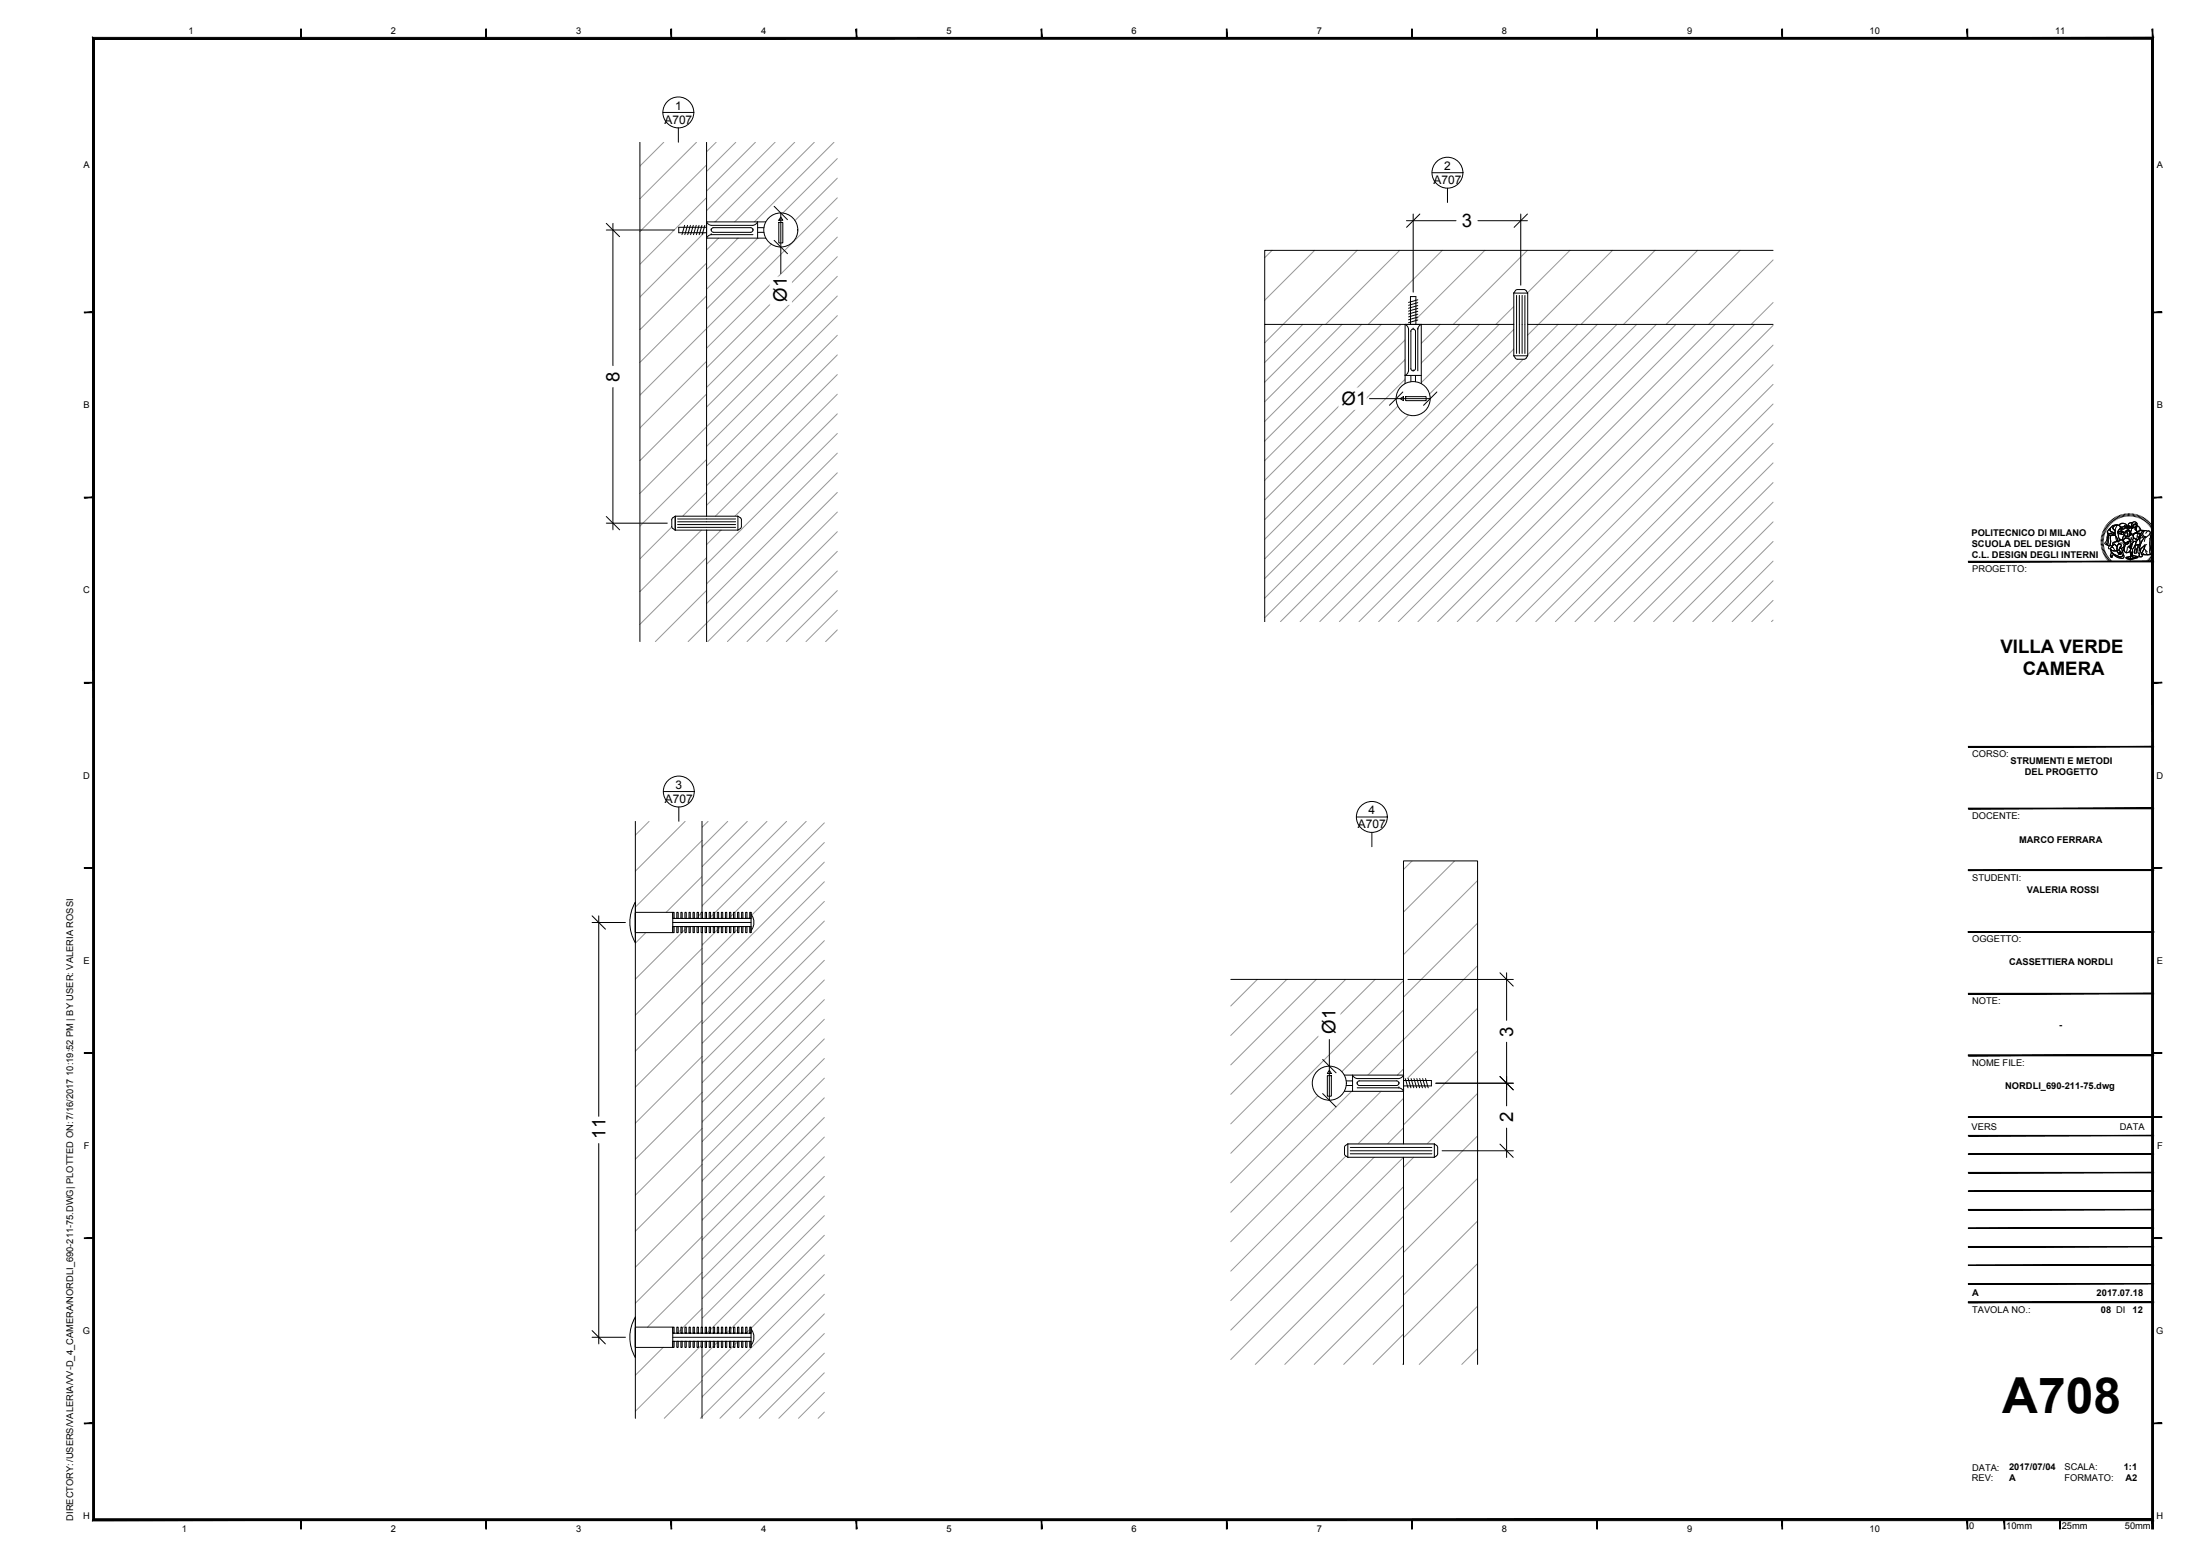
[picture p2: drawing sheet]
<svg xmlns="http://www.w3.org/2000/svg" width="594mm" height="420mm" viewBox="0 0 594 420" stroke-linecap="round" stroke-linejoin="round" font-family="sans-serif">
<!-- layer: 0 -->
<g fill="none" stroke="#969696" stroke-width=".27">
<path d="M179.2 38.4l-6.4 6.4M188.1 38.4l-15.3 15.3M193.4 38.4l-2.6 2.6M198.7 38.4l-7.9 7.9M204 38.4l-13.2 13.2M209.3 38.4l-18.5 18.5M214.6 38.4l-21.5 21.5M219.9 38.4l-21.5 21.5M225.2 38.4l-21.5 21.5M190.8 44.5l-18 18M190.8 53.4l-18 18M226.1 53.4l-53.3 53.3"/>
<path d="M226.1 42.8l-14.7 14.7M226.1 48.1l-11.4 11.5M226.1 58.7l-35.3 35.3M190.2 62.8l-17.4 17.4M190.8 71l-18 18M190.8 79.9l-18 18M194 64.3l-3.2 3.2M199.3 64.3l-8.5 8.5M204.6 64.3l-13.8 13.8M208.3 65.9l-17.5 17.5M226.1 79.9l-53.3 53.3M226.1 64l-35.3 35.3"/>
<path d="M226.1 69.3l-35.3 35.3M226.1 74.6l-35.3 35.3M343.5 67.6l-2 2M355 67.6l-13.5 13.5M366.5 67.6l-25 25M378 67.6l-20 20M389.5 67.6l-20 20M401 67.6l-18.7 18.6M412.4 67.6l-20 20M423.9 67.6l-11.4 11.5M435.4 67.6l-22.9 22.9M446.9 67.6l-20 20"/>
<path d="M458.4 67.6l-20 20M469.9 67.6l-20 20M478.8 70.2l-17.4 17.4M190.8 97.6l-18 18M226.1 85.2l-35.3 35.3M226.1 90.5l-35.3 35.3M226.1 95.8l-35.3 35.3M351.8 87.6l-10.3 10.3M357.1 87.6l-15.6 15.6M362.4 87.6l-20.9 20.9M367.7 87.6l-26.2 26.2M373 87.6l-31.5 31.5"/>
<path d="M378.3 87.6l-36.8 36.8M379.4 91.8l-37.9 37.9M379.4 97.1l-37.9 37.9M388.9 87.6l-5.1 5.1M394.2 87.6l-10.4 10.4M399.5 87.6l-15.7 15.7M404.8 87.6l-18.8 18.8M408.8 89l-67.3 67.2M408.8 94.3l-67.3 67.2M408.8 82.8l-4.9 4.8M411.3 97l-69.8 69.8M420.7 87.6l-8.2 8.2"/>
<path d="M426 87.6l-80.2 80.3M431.3 87.6l-80.2 80.3M436.6 87.6l-80.2 80.3M442 87.6l-80.3 80.3M447.3 87.6l-80.3 80.3M452.6 87.6l-80.3 80.3M457.9 87.6l-80.3 80.3M463.2 87.6l-80.3 80.3M468.5 87.6l-80.3 80.3M473.8 87.6l-80.3 80.3M478.8 87.9l-80 80M478.8 93.2l-74.7 74.7"/>
<path d="M478.8 98.5l-69.4 69.4M478.8 81.7l-5.9 5.9M190.8 106.4l-18 18M226.1 106.4l-32.9 33M226.1 101.1l-35.3 35.4M226.1 111.7l-27.6 27.7M226.1 117.1l-35.3 35.3M377.5 109.7l-36 35.9M379.4 102.4l-37.9 37.9M380.4 112.1l-38.9 38.8M478.8 103.8l-64.1 64.1M478.8 109.1l-58.8 58.8"/>
<path d="M478.8 114.4l-53.5 53.5M478.8 119.7l-48.2 48.2M190.8 124.1l-18 18M190.8 132.9l-6.5 6.5M226.1 133l-40.3 40.3M226.1 122.4l-35.3 35.3M226.1 127.7l-35.3 35.3M226.1 138.3l-35 35M478.8 125l-42.9 42.9M478.8 130.3l-37.6 37.6M478.8 135.6l-32.3 32.3M181.4 142.3l-8.6 8.6"/>
<path d="M189.4 143.2l-16.6 16.6M190.8 150.6l-18 18M190.8 159.4l-13.8 13.9M194.7 143.2l-3.9 3.9M226.1 143.6l-29.7 29.7M226.1 148.9l-24.4 24.4M226.1 154.2l-19.1 19.1M226.1 159.5l-13.8 13.8M478.8 140.9l-27 27M478.8 146.2l-21.7 21.7M478.8 151.5l-16.4 16.4M478.8 156.8l-11.1 11.1"/>
<path d="M226.1 164.8l-8.5 8.5M226.1 170.1l-3.2 3.2M478.8 162.1l-5.8 5.8M478.8 167.4l-.4 .5M175.3 221.8l-3.7 3.7M185 221.8l-13.4 13.4M189.4 236.8l-9.5 9.6M189.5 227l-17.9 17.9M191.2 221.8l-1.6 1.6M196.5 221.8l-6.9 6.9M201.8 221.8l-12.2 12.2M207.1 221.8l-17.5 17.5"/>
<path d="M212.4 221.8l-22.8 22.8M217.7 221.8l-24.7 24.7M222.6 227.5l-19.6 19.6M222.6 238.1l-32.9 32.9M222.6 232.8l-32.9 32.9M222.6 222.2l-24.2 24.2M381.3 232.5l-2.3 2.3M392.8 232.5l-13.8 13.8M399 237.8l-20 20M174.4 251.8l-2.8 2.9M184.1 251.8l-12.5 12.6M184.9 251l-.7 .7"/>
<path d="M185.8 250.2l-.5 .4M188.2 247.7l-.2 .3M189.3 246.6l-.7 .8M189.6 256.1l-18 18M191.5 248h.1M192.6 246.9l-.7 .7M193.7 251.1l-4 4M194.6 250.2l-.5 .5M197 247.8l-.2 .2M198.1 246.7l-.8 .7M198.3 251.8l-8.6 8.6M199.2 250.9l-.8 .8"/>
<path d="M199.9 250.2l-.4 .4M202.5 247.7l-.4 .3M222.6 243.4l-32.9 33M222.6 254l-33 33M222.6 248.7l-32.9 33M222.6 259.3l-33 33M399 249.3l-20 20M189.6 265.8l-18 18M189.6 275.6l-18 18M222.6 264.6l-33 33M222.6 275.2l-33 33M222.6 269.9l-33 33"/>
<path d="M339.5 264.5l-7.1 7.1M347.5 264.5l-15.1 15.1M355.4 264.5l-23 23M363.4 264.5l-31 31M371.3 264.5l-38.9 39M378.9 264.8l-46.5 46.6M378.9 272.8l-16.6 16.6M399 260.8l-20 20M399 272.2l-19 19M189.6 285.3l-18 18M189.6 295l-18 18M222.6 280.5l-33 33"/>
<path d="M222.6 285.8l-33 33M222.6 291.1l-51 51.1M222.6 296.4l-33 33M355.8 295.9l-23.4 23.5M365 294.7l-32.6 32.6M372.9 294.7l-40.5 40.6M378.9 280.8l-9.5 9.5M378.9 288.7l-1.6 1.6M378.9 296.7l-12.2 12.2M399 283.7l-20 20M399 295.2l-13.7 13.7M189.6 304.7l-18 18"/>
<path d="M189.6 314.5l-18 18M222.6 301.8l-33 33M222.6 312.4l-33 33M222.6 307.1l-33 33M222.6 317.7l-33 33M363.4 312.2l-31 31M371.1 312.5l-38.7 38.7M378.9 304.6l-4.2 4.3M378.9 312.6l-46.5 46.6M381.7 312.5l-2.7 2.7M399 306.7l-20 20M399 318.2l-20 20"/>
<path d="M189.6 333.9l-18 18M222.6 323l-33 33M222.6 333.6l-25.3 25.2M222.6 338.9l-19.8 19.8M222.6 328.3l-30.7 30.7M378.9 320.5l-46.5 46.6M378.9 328.5l-39.9 39.9M378.9 336.4l-32 32M399 329.7l-20 20M183.9 359.1l-.8 .7M189.6 343.6l-14.8 14.8M189.6 353.3l-5.4 5.4"/>
<path d="M191.5 359.4l-.6 .6M197 359.2l-.7 .7M202.5 359l-.8 .8M222.6 344.2l-33 33M222.6 349.5l-33.5 33.5M222.6 354.8l-28.2 28.2M378.9 344.4l-24 24M378.9 352.4l-16.1 16M399 341.2l-20 20M399 352.7l-15.8 15.7M179.1 363.8l-7.5 7.5M189.3 363.3l-17.7 17.8"/>
<path d="M189.6 372.8l-10.2 10.2M192.6 363.6l-2.9 2.9M193.7 362.5l-.7 .7M198.1 363.4l-8.5 8.4M199.2 362.3l-.8 .7M222.6 360.1l-22.9 22.9M222.6 365.4l-17.6 17.6M222.6 370.7l-12.3 12.3M222.6 376l-7 7M378.9 360.3l-8.1 8.1M378.9 368.3l-.1 .1M399 364.2l-4.3 4.2"/>
<path d="M222.6 381.3l-1.7 1.7"/>
</g>
<g fill="none" stroke="#000" stroke-width=".27">
<path d="M172.8 38.4v134.9M190.8 38.4v101M209 55.7l3.6 3.6M383.4 57.8l-3.6 3.6M412.5 57.8l-3.6 3.6M163.7 60.3l3.6 3.6M209 64.9l3.6 3.6M478.8 67.6h-137.3v20h67.3M341.5 87.6v80.3M412.5 87.6h66.3M378.8 105.8l-3.6 3.6M388 105.8l-3.6 3.6"/>
<path d="M163.7 139.5l3.6 3.6M190.8 143.2v30.1M171.6 221.8v161.2M189.6 221.8v24.6M159.9 247.3l3.6 3.6M189.6 251.8v106.6M332.4 264.5h46.6M405 262.7l3.6 3.6M357.2 295.3l3.6 3.6M357.2 286.1l3.6 3.6M405 290.7l3.6 3.6M379 308.9v-76.4h20v135.9"/>
<path d="M379 312.5v55.9M405 308.9l3.6 3.6M159.9 359.3l3.6 3.6M189.6 363.8v19.2"/>
</g>
<!-- layer: Dettagli -->
<path d="M182.3 139.4v3.7" fill="none" stroke="#000" stroke-width=".27"/>
<!-- layer: Viti -->
<g fill="none" stroke="#000" stroke-width=".27">
<path d="M190.8 59.9l.5 .6 .8 .4 11.2-.1 .8-.3 .5-.6v4.4M190.8 59.9v4.4h16M190.8 59.9h16M210.8 58.6l.6 .9h-1.1zM184.9 60.9l-.7 2.5M185.7 60.9l-.8 2.5M186.4 60.9l-.7 2.5M187.2 60.9l-.7 2.5M188 60.9l-.7 2.5M188.8 60.9l-.8 2.5M189.6 60.9l-.8 2.5M190.3 60.9l-.7 2.5"/>
<path d="M190.8 61.4h-7.5v1.4h7.5M192 62.1l.2 .4 .5 .2h10l.4-.2 .2-.4M192 62.1l.2-.4 .5-.2h10l.4 .2 .2 .4M192 63.4l-.7 .3-.5 .6M192.1 62.1h.1M192.1 63.4h.1M192.1 63.4h11.2M203.3 62.1h.1M204.6 61.5h1.7M204.6 62.7h1.7M210.3 60.1h1.1v5.5h-1.1zM408.8 79.2v16.9l.7 .9h2.1"/>
<path d="M408.8 79.1h3.7M409.5 79.8v15.6M410.3 79.8v15.6M411 79.8v15.6M411.6 78.2l.5 .3 .4 .7v16.8l-.4 .7-.5 .3M411.6 78.2h-2.1l-.7 1M411.8 79.8v15.6M379.4 87.6l.6 .5 .4 .8v11.2l-.4 .8-.6 .5h4.4M379.4 87.6h4.4M379.4 87.6v16M380.9 87.6v-7.5h1.4v7.5M381.6 88.8l.4 .2 .2 .5v10l-.2 .4-.4 .2"/>
<path d="M381.6 88.8l-.4 .2-.2 .5v10l.2 .4 .4 .2M381.6 88.9h.1M382.9 88.9h.1M382.9 88.9v11.2M382.9 84.8l-2.5 .8M382.9 86.4l-2.5 .7M382.9 85.6l-2.5 .7M382.9 81.7l-2.5 .8M382.9 82.5l-2.5 .7M382.9 83.3l-2.5 .7M382.9 84.1l-2.5 .7M382.9 81l-2.5 .7"/>
<path d="M383.8 87.6l-.6 .5-.3 .7M383.8 87.6v16M408.8 96.1h3.7M378.1 107.6l.9-.5v1.1zM379.6 107.1h5.5v1.1h-5.5zM381 101.4v1.7M381.6 100.1h.1M382.2 101.4v1.7M182.3 139.4v3.7M199.3 139.4v3.7M199.9 139.8l.3 .5v2.1l-1 .8-16.8-.1-1-.7v-2.3l1-.7h16.8l.7 .4M183 140.1h15.6"/>
<path d="M183 140.9h15.6M183 141.6h15.6M183 142.4h15.6M171.6 243.6v11a10.8 10.8 0 0 1 0-11zM171.6 246.4h10.1v5.4h-10.1zM181.7 246.4h.3v1.6h-.3zM181.7 250.2h.3v1.6h-.3zM181.7 249.1h21.1M181.7 250.2h21.1M181.7 248h21.1M182.8 246.4h.3v1.6h-.3zM182.8 250.2h.3v1.6h-.3z"/>
<path d="M183.9 246.4h.3v1.6h-.3zM183.9 250.2h.3v1.6h-.3zM184.9 246.4h.4v1.6h-.4zM184.9 250.2h.4v1.6h-.4zM186 246.4h.4v1.6h-.4zM186 250.2h.4v1.6h-.4zM187.1 246.4h.4v1.6h-.4zM187.1 250.2h.4v1.6h-.4zM188.2 246.4h.4v1.6h-.4zM188.2 250.2h.4v1.6h-.4zM189.3 246.4h.4v1.6h-.4zM189.3 250.2h.4v1.6h-.4z"/>
<path d="M190.4 246.4h.4v1.6h-.4zM190.4 250.2h.4v1.6h-.4zM191.5 246.4h.4v1.6h-.4zM191.5 250.2h.4v1.6h-.4zM192.6 246.4h.4v1.6h-.4zM192.6 250.2h.4v1.6h-.4zM193.7 246.4h.4v1.6h-.4zM193.7 250.2h.4v1.6h-.4zM194.8 246.4h.4v1.6h-.4zM194.8 250.2h.4v1.6h-.4zM195.9 246.4h.4v1.6h-.4zM195.9 250.2h.4v1.6h-.4z"/>
<path d="M197 246.4h.3v1.6h-.3zM197 250.2h.3v1.6h-.3zM198.1 246.4h.3v1.6h-.3zM198.1 250.2h.3v1.6h-.3zM199.2 246.4h.3v1.6h-.3zM199.2 250.2h.3v1.6h-.3zM200.3 246.4h.3v1.6h-.3zM200.3 250.2h.3v1.6h-.3zM201.4 246.4h.3v1.6h-.3zM201.4 250.2h.3v1.6h-.3zM202.5 246.4h.3v1.6h-.3zM202.5 250.2h.3v1.6h-.3z"/>
<path d="M202.8 246.9a3.4 3.4 0 0 1 0 4.4M202.8 246.4v5.4M358.4 290.5h1.1v5.5h-1.1zM359 289l.5 .9h-1.1zM363 290.3h16M363 294.7h16M363.5 291.9h1.7M363.5 293.1h1.7M366.5 292.5l.2 .4 .4 .2h10l.5-.2 .2-.4M366.5 292.5l.2-.5 .4-.1h10l.5 .1 .2 .5M366.5 292.5h.1M366.5 293.7h11.3"/>
<path d="M377.8 293.7l.7 .3 .5 .7M377.8 292.5h.1M377.8 293.7h.1M379 290.3l-.5 .6-.7 .3h-11.3l-.8-.3-.5-.6v4.4M379 291.8h7.5v1.4h-7.5M379 290.3v4.4M379.5 291.2l.7 2.5M380.3 291.2l.7 2.5M381 291.2l.8 2.5M381.8 291.2l.7 2.5M382.6 291.2l.7 2.5M383.4 291.2l.7 2.5"/>
<path d="M384.2 291.2l.7 2.5M384.9 291.2l.8 2.5M364 308.9v3.6M364 308.9l-.8 .5-.1 .4v2l.9 .7M364 308.9h23.2M364.6 310.7h22.1M364.6 309.8h22.1M364.6 311.6h22.1M387.2 308.9l.8 .4 .2 .5v2l-.9 .7h-23.3M387.3 308.9v3.6M171.6 355.6v11a10.8 10.8 0 0 1 0-11zM171.6 358.4h10.1v5.4h-10.1z"/>
<path d="M181.7 358.4h.3v1.6h-.3zM182.8 358.4h.3v1.6h-.3zM183.9 358.4h.3v1.6h-.3zM184.9 358.4h.4v1.6h-.4zM186 358.4h.4v1.6h-.4zM187.1 358.4h.4v1.6h-.4zM188.2 358.4h.4v1.6h-.4zM189.3 358.4h.4v1.6h-.4zM190.4 358.4h.4v1.6h-.4zM191.5 358.4h.4v1.6h-.4zM192.6 358.4h.4v1.6h-.4zM193.7 358.4h.4v1.6h-.4z"/>
<path d="M194.8 358.4h.4v1.6h-.4zM195.9 358.4h.4v1.6h-.4zM197 358.4h.3v1.6h-.3zM198.1 358.4h.3v1.6h-.3zM199.2 358.4h.3v1.6h-.3zM200.3 358.4h.3v1.6h-.3zM201.4 358.4h.3v1.6h-.3zM202.5 358.4h.3v1.6h-.3zM202.8 358.9a3.4 3.4 0 0 1 0 4.4M202.8 358.4v5.4M181.7 362.2h.3v1.6h-.3zM181.7 361.1h21.1"/>
<path d="M181.7 362.2h21.1M181.7 360h21.1M182.8 362.2h.3v1.6h-.3zM183.9 362.2h.3v1.6h-.3zM184.9 362.2h.4v1.6h-.4zM186 362.2h.4v1.6h-.4zM187.1 362.2h.4v1.6h-.4zM188.2 362.2h.4v1.6h-.4zM189.3 362.2h.4v1.6h-.4zM190.4 362.2h.4v1.6h-.4zM191.5 362.2h.4v1.6h-.4zM192.6 362.2h.4v1.6h-.4z"/>
<path d="M193.7 362.2h.4v1.6h-.4zM194.8 362.2h.4v1.6h-.4zM195.9 362.2h.4v1.6h-.4zM197 362.2h.3v1.6h-.3zM198.1 362.2h.3v1.6h-.3zM199.2 362.2h.3v1.6h-.3zM200.3 362.2h.3v1.6h-.3zM201.4 362.2h.3v1.6h-.3zM202.5 362.2h.3v1.6h-.3z"/>
<circle cx="210.8" cy="62.1" r="4.6"/>
<circle cx="381.6" cy="107.6" r="4.6"/>
<circle cx="359" cy="292.5" r="4.6"/>
</g>
<!-- layer: G-ANNO-LOGO -->
<g fill="none" stroke="#000" stroke-width=".27">
<path d="M570.7 140l.4 .5M571 139.8l.4 .6M571.3 139.6l.4 .6M571.7 139.4l.2 .6M572 139.3l.2 .6M572.3 139.2l.2 .6M572.6 139l.2 .7M573 138.9l.2 .7M573.3 138.9l.2 .6M573.7 138.8l.1 .7M574 138.7l.1 .7M574.4 138.7v.7"/>
<path d="M574.8 138.7v.7M575.1 138.7v.7M575.5 138.7l-.1 .7M575.8 138.7l-.1 .7M576.2 138.8l-.1 .6M576.5 138.8l-.1 .7M576.9 138.9l-.2 .7M577.2 139l-.2 .7M577.6 139.1l-.3 .7M577.9 139.3l-.3 .6M578.2 139.4l-.3 .6M578.5 139.6l-.3 .6"/>
<path d="M578.8 139.7l-.3 .6M579.2 139.9l-.4 .6M567.3 146.3h.7M567.3 146h.7M567.3 145.6l.7 .1M567.4 145.2l.7 .2M567.5 144.9l.6 .1M567.5 144.5l.7 .2M567.6 144.2l.7 .2M567.7 143.9l.7 .2M567.8 143.5l.7 .3M568 143.2l.6 .3"/>
<path d="M568 146.6l-.7 .1M568 147h-.7M568.1 147.3l-.7 .1M568.1 147.6l-.7 .1M568.1 142.9l.6 .3M568.2 147.9l-.7 .2M568.3 148.3l-.7 .1M568.3 142.6l.6 .3M568.3 148.6l-.6 .2M568.5 148.9l-.7 .2M568.5 142.3l.6 .3M568.6 149.2l-.6 .2"/>
<path d="M568.7 142l.5 .3M568.7 149.5l-.6 .3M568.9 149.7l-.6 .4M568.9 141.7l.5 .4M569 150l-.5 .4M569.1 141.4l.5 .4M569.2 144h.7a.83 .83 0 0 0 1.2-.1l.1 .6-.9 .1a.79 .79 0 0 1-1.1-.5zM569.2 143.9l.1 .5M569.2 150.3l-.5 .4M569.4 141.1l.5 .5M569.4 144.5l-.3 .5-.1 1.3-.3 .7 .3 .2M569.4 150.6l-.5 .4"/>
<path d="M569.6 142.9l.2-.2v.3a.81 .81 0 0 0 .9 .8l.4 .1-.2 .1a.74 .74 0 0 1-1 0l-.4 .1a.5 .5 0 0 1-.5-.4 .5 .5 0 0 1 .4-.6zM569.6 140.9l.5 .5M569.6 150.8l-.5 .5M569.6 144.5h.5l-.2 .7v2.1l-.2 .1a.43 .43 0 0 1-.6-.2 .43 .43 0 0 1 .1-.6l.1-1.4zM569.6 144.5l-.3 .6v1.5l-.3 .6 .8 .2M569.8 142.7l-.5 .5a.44 .44 0 0 0-.2 .6 .44 .44 0 0 0 .4 .3l.6-.1a.64 .64 0 0 0 1-.1M569.8 151.1l-.5 .4M569.9 140.6l.4 .5M569.9 148.1a1.2 1.2 0 0 0 1.8 .5M569.9 142.5l.6-.6 1.4-.1a1 1 0 0 0-1.3 1l.6 .3-.1 .8-.4-.1a.75 .75 0 0 1-.9-.8zM570 148.4l.1 .6 .7 .7 2 .8M570 148.4l.7 .3 1-.1 .1 .5 .3 .3-.1 .2 .3-.2 .2 .3-.1-.5 .3 .4-.2-.4 .4 .1-.8-.7 .4-.7 .3 .1 .4 1.1a.79 .79 0 0 1 0 .9 .79 .79 0 0 1-.9 .3l-1.7-.8-.5-.5z"/>
<path d="M570.1 151.3l-.5 .5M570.1 144.5h1.1l.6 1.2v.4l-.4 .2a.6 .6 0 0 0-.8 .7l.1 .1-.3 .4a.56 .56 0 0 1-.5-.8v-1.7zM570.1 144.6l-.2 .6v2.1M570.1 140.4l.5 .5M570.2 149.1l-.1 .2a.84 .84 0 0 0 0 1.2l.3-.2-.2-.1a.49 .49 0 0 1 .5-.4 .49 .49 0 0 1 .5 .3l.8 .5a1.04 1.04 0 0 0 1.5-.2l-.1-.7M570.2 149.1l.8 .6 1.3 .6 .7-.1 .3-.5a.65 .65 0 0 1 .1 1 .65 .65 0 0 1-.9 0l-1.3-.6a.44 .44 0 0 0-.5-.3 .44 .44 0 0 0-.4 .5v.2h-.2a.85 .85 0 0 1 0-1.2zM570.3 151.5l-.5 .5M570.4 147.6v-.1a.5 .5 0 0 0-.8-.1 .5 .5 0 0 0 .1 .8 .72 .72 0 0 1 .7-.4 .72 .72 0 0 1 .6 .6M570.4 140.2l.4 .5M570.5 151.7l-.4 .6M570.6 147.2l.4-.3 .2 .2a.73 .73 0 0 1 .5 1v.5a1.19 1.19 0 0 1-1.8-.5l.6-.3-.1-.2zM570.6 146.6l1.2-.5 .2 .2 .2-.4 .6-.1 .5 .2 .4 .5a1.02 1.02 0 0 1 0 1.1 1.02 1.02 0 0 1-1.1 .4l-.1-.3a.47 .47 0 0 0 .1-.8 .47 .47 0 0 0-.7 .3l-.2 .4-.7-.7a.29 .29 0 0 1-.4 .1 .29 .29 0 0 1 0-.4z"/>
<path d="M570.8 151.9l-.4 .6M570.8 142.1a.94 .94 0 0 1 1.1-.3 .94 .94 0 0 1 .6 .9l-.3 .3a.89 .89 0 0 0-.2 1.4 1.09 1.09 0 0 0 .8 1.4l-.6 .1-.1 .4a.39 .39 0 0 1-.4-.2 .39 .39 0 0 1 .1-.5l-.6-1.1v-1.3a.65 .65 0 0 1-.5-.4 .65 .65 0 0 1 .1-.7zM570.9 146.9l.8 .7M571 147l-.5 .4v.4M571.1 143.9l-.6-.2a.67 .67 0 0 1-.7-.7l.1-.5 .6-.5 .7-.2a.82 .82 0 0 1 1.1 .1 .82 .82 0 0 1-.1 1.1 .92 .92 0 0 0-.2 1.4 1.1 1.1 0 0 0 .8 1.4l-.6 .1M571.1 152.1l-.4 .6M571.2 144.5l-1.9-.1-.3 .4-.2 1.2-.5 .7 .3 .3M571.3 152.3l-.3 .6M571.3 144.8l.3 1.4M571.6 142.1l-.4 .8-.1 1.1 .6 1.5a.55 .55 0 0 0 .3 .8l.2-.4M571.6 152.5l-.3 .6M571.8 146.1l-.4 .2a.61 .61 0 0 0-.8 .7l.1 .1"/>
<path d="M571.9 141.8a1.01 1.01 0 0 0-1.3 1l.6 .3M571.9 152.6l-.3 .6M572.1 146.9a.47 .47 0 0 1 .7 .2 .47 .47 0 0 1-.3 .6l-.4 .9 .8 .7-.4-.1 .2 .4-.3-.4 .1 .5-.2-.3-.3 .2 .1-.3-.4-.5v-1.2zM572.1 146.9a.47 .47 0 0 1 .7 .2 .47 .47 0 0 1-.3 .6l-.4 .9 .8 .7-.4-.1 .2 .4-.3-.4 .1 .6-.2-.4-.3 .2 .1-.3-.4-.5v-1.1zM572.1 143.1l.3-.3 .6-.1-.1 .6-1.1 .5zM572.1 143.6l.8-.2 .2 .2-.3 .2 .1 .4a.61 .61 0 0 1-.8-.6zM572.1 143.6a.56 .56 0 0 0 .8 .6M572.2 152.7l-.3 .7M572.2 141.8l.7-.5 1.1 .2a.3 .3 0 0 1 .3 .4 .3 .3 0 0 1-.5 .1l-.1-.1-.6 .4-.5-.1M572.2 145.9h.1M572.4 141.6l1.1-.3 .7 .4a.22 .22 0 0 1 .1 .3 .22 .22 0 0 1-.2 .1l-.4-.2-.5 .4-.3 .1-.7-.5zM572.5 152.9l-.2 .6"/>
<path d="M572.5 142.2l.7 .2 .5-.5 .4 .2-.3 .6-.4 .2-.4-.2-.6 .1zM572.8 145.8l.5 .2 .5 .6a.78 .78 0 0 1-.3 1.1h-.1M572.8 153l-.2 .6M572.8 143.7h.9l-.2 .1a.37 .37 0 0 1-.3 .5 .37 .37 0 0 1-.4-.4zM572.8 148.1l.4 1a.8 .8 0 0 1 0 .9 .8 .8 0 0 1-.9 .3M572.9 143.4l.2 .2M573 143.1l-.1 .2-1.1 .5M573 146.6l-.8 .2M573 142.7l-.3 .6M573.1 153.1l-.2 .6M573.1 146.3l.8 .4M573.2 143.6a.33 .33 0 0 0-.4 .4 .33 .33 0 0 0 .5 .3 .33 .33 0 0 0 .2-.5l.2-.1-.6 .1"/>
<path d="M573.3 146.7a.7 .7 0 0 1 .1 1 .7 .7 0 0 1-.9 .2M573.3 145.7l.7-.5 .5 .1 .5 .4a.3 .3 0 0 1 .1 .5 .3 .3 0 0 1-.4 0l-.3 .2a.51 .51 0 0 1-.5 .3 .51 .51 0 0 1-.5-.5zM573.3 146l.2-.4a.9 .9 0 0 1 1.3-.1l.2 .3a.26 .26 0 0 1 .1 .4 .26 .26 0 0 1-.4 0l-.9 .4M573.3 148.6l.8 .7M573.4 153.2l-.1 .6M573.5 142.7h.1M573.6 142.3l.2 .1M573.7 144.6a1.23 1.23 0 0 0-.5 1.3M573.7 148v.9M573.7 142.3v.1M573.7 153.2l-.1 .7M573.8 146.6l1.1-.4-.1 .5-.5 .3z"/>
<path d="M573.8 146.6l.5 .4 .5-.3 .1-.4a.43 .43 0 0 0 .3-.4 .43 .43 0 0 0-.4-.4l-.9-.2-.5 .7-.2-.1v-.5l.4-.8 .3 .2h1l.6-.4-.1-.3 .7 .2 .1 1a.66 .66 0 0 0-.1 1l-.3 .6-.5 .1-.1 .6h-.4l.3 .2h.2v.4l.2-.3-.4 1.1a.97 .97 0 0 1-1.4-.1l-.4-.3 .4-.6 .2-1.1M573.8 147.4l-.3 1-.4 .4M574 142.5l.8-.2a.31 .31 0 0 1 .2 .5 .31 .31 0 0 1-.6-.1zM574 142.1l-.2 .6-.3 .2-.5-.2-.5 .2M574.1 143.4l.9-.2 .5 1a.23 .23 0 0 1-.2 .3 .23 .23 0 0 1-.3-.2 .23 .23 0 0 1 .2-.3l-.2-.6a.44 .44 0 0 0-.6-.1 .44 .44 0 0 0 0 .7l.1 .4a.41 .41 0 0 1-.4 .4 .41 .41 0 0 1-.4-.5zM574.1 153.3l-.1 .6M574.1 150.5l2-.5 1.2 .3-2.1 .6zM574.1 150.5l1.1 .4v.3l-1.1-.4zM574.4 143.3l.3-.1 .3 .2 .2 .5a.64 .64 0 0 1-.1 .7 .64 .64 0 0 1-.6 .2zM574.4 153.3l-.1 .7M574.5 142.3v-.2a.51 .51 0 0 1 .5-.1 .51 .51 0 0 1 .3 .5l-.2 .1M574.5 146.8h.1"/>
<path d="M574.5 147.7l-.4 1.6 1.1-.3M574.5 142a.53 .53 0 0 1 .8 .5l-.3 .1-.1-.3h-.4zM574.6 146.4l.1 .1M574.6 146.7h.1M574.6 146.5h.1M574.7 143.5h.1M574.7 143.5l-.2 .1M574.7 153.3v.7M574.8 142.4l-.4-.1-.4 .2h.3a.38 .38 0 0 0 .4 .3 .38 .38 0 0 0 .3-.3l-.2-.2 .1 .2M574.8 147.5l.3 .1 .2-.6 .5-.1-.5 1.3v-.4h-.3zM574.8 144.8l.1 .7M574.9 146.2l-.2 .5a.5 .5 0 0 1-.8 0"/>
<path d="M574.9 143.3l.3 .3-.1 .1M575 153.3v.7M575.1 143.5a.43 .43 0 0 0-.7-.2 .43 .43 0 0 0 0 .7 .5 .5 0 0 1 0 .8 .5 .5 0 0 1-.8-.4l.4-1 .7-.3 .5 .3 .3 .8a.23 .23 0 0 1-.2 .3 .23 .23 0 0 1-.2-.3M575.2 143.8l-.2 .1M575.2 143.6a.41 .41 0 0 1-.1 .6 .41 .41 0 0 1-.5 0l-.1-.1M575.2 144.5l-.3 .3h-.4M575.2 150.9l2.1-.6v.3l-2.1 .6zM575.2 150.9v.3M575.3 142.5l.2-.1 .1 .6-.3 .7M575.3 147h.1M575.3 147.6v.6l.2-.3M575.4 153.3v.7"/>
<path d="M575.4 142.1l.1 .4M575.4 144.1l-.1-.5a.89 .89 0 0 0 .1-1.1l-.5-.5a.45 .45 0 0 1-.2-.6 .45 .45 0 0 1 .6-.2h.5l-.2 .7 .1 .8 .2-.1v-.4a.4 .4 0 0 0 .3 .3 .4 .4 0 0 0 .4-.1v.6l.2-.1 .4 .7-1.1 .7M575.5 147.4l-.1 .2-.1-.2M575.5 145.1l-.1 1.3M575.5 144.3l.5 .2M575.6 149.2l.2-.2 .1 1.1-.3-.6-.3 .7zM575.7 146.3l-.4 .3v.5M575.7 153.3l.1 .7M575.7 146.9l-.4 .1-.2 .6h-.3l.3 .2h.2M575.8 145.2l-.5 .8M575.8 141.1l.7-.2 .4 .2 .2 .3-.1 .8-.4 .9v-.8l.3-.4a.32 .32 0 0 0-.1-.4 .32 .32 0 0 0-.4 .1h-.3l-.2 1-.2 .1-.1-.9zM575.8 141.1l-.5 .1a.62 .62 0 0 0-.6 .7"/>
<path d="M575.9 142.2l.3 .3 .4-.1M576 141l.5-.1 .4 .2 .2 .3-.1 .8-.4 .9 .3-1.3a.27 .27 0 0 0-.1-.3 .27 .27 0 0 0-.4 .1h-.3l-.2 1-.2 .1-.1-.8zM576 153.2l.1 .7M576.1 144.2h.1a.94 .94 0 0 1 1.2-.2 .6 .6 0 0 1 .8 .4 .6 .6 0 0 1-.3 .7 1.02 1.02 0 0 1-1.2 .6l-.6-.6zM576.1 141.9l.2 .1M576.1 146.2l.9-.1-.7 1.6a1.5 1.5 0 0 0-.5 1.5h-.2l-.3 .5-.1-.9zM576.1 146.3l-.9 2.5 .2 .9 .4-.7 .2 1.4-.4-.9-.4 1.1 .2-.9M576.1 141.6h.4a.3 .3 0 0 1 .3 0 .3 .3 0 0 1 .1 .3l-.3 .5a.39 .39 0 0 1-.4 .1 .39 .39 0 0 1-.3-.3zM576.2 142.3l.1 .1M576.2 145.3a.61 .61 0 0 0-.1 .9l.9-.1 .4-.6M576.2 142h.1M576.2 142.3h.1"/>
<path d="M576.3 153.2l.2 .7M576.5 142.1h.3M576.6 142.1v.1M576.6 147.2l.8-.1-.5 1.3 .1 .8-.3 .2-.4-.2zM576.7 153.1l.1 .7M576.8 142.9l.4 .7M576.8 145.4h.1M576.9 143.8a2.24 2.24 0 0 1 1.9-.5l-.7 .9zM577 146.1l-.7 1.6a1.5 1.5 0 0 0-.5 1.5M577 153l.2 .7M577 145.3l-.3 .1M577 141.9h.1a1.26 1.26 0 0 1 .9 1.1l.2 .2-.5 .2a.52 .52 0 0 1-.6 0 .52 .52 0 0 1-.3-.5z"/>
<path d="M577.1 141.9l.6 .5 .3 .5M577.1 145.6l-.1 .1M577.3 152.9l.2 .7M577.3 150.3v.3l-2 .6-1.2-.4v-.3l1.1 .4 2.1-.6a6.2 6.2 0 0 0-3.2 .2M577.4 147.1l-.5 1.3 .1 .8-.2 .2-.5-.2 .3-2M577.6 152.8l.2 .6M577.6 145l-.1 .4M577.6 145.2h.3l-.1 .8a.7 .7 0 0 1-.3 1.1l-.9 .1 .3-1.1zM577.6 144l.4 .1 .1 .3M577.7 142.8l.5 .4M577.8 147.1l-1.2 .1M577.8 148.4l-.1 .3 .2 .2"/>
<path d="M577.9 152.7l.3 .6M577.9 145.2v1.3l-.3 1a1.87 1.87 0 0 0-.1 2l.2 .2M578.1 148.2l1.1-1-.5 1.6a1.3 1.3 0 0 0-.2 1.4l-.2 .1a.45 .45 0 0 1-.7 0 .45 .45 0 0 1 .2-.7zM578.1 144.2a1.04 1.04 0 0 1 .6-.9 1.04 1.04 0 0 1 1.1 .1 .56 .56 0 0 1 .8 .2 .56 .56 0 0 1-.2 .8l-.4 .2a1.09 1.09 0 0 1-1.9-.2M578.1 144.4l-.4 .6a.69 .69 0 0 1-.5 .7 .69 .69 0 0 1-.8-.3 .78 .78 0 0 1 0-1.2l.5-.2a.33 .33 0 0 1 .4 .1 .33 .33 0 0 1-.2 .5v.2a.22 .22 0 0 0 .2 .3 .22 .22 0 0 0 .3-.2l.2-.4-.2-.5-.6-.2-.9 .4-.1 .5M578.2 152.5l.3 .7M578.2 146v.5M578.5 152.4l.3 .6M578.6 145.1l-.9 .1M578.7 149.4l.5 .4M578.7 152.2l.4 .6M578.9 143.2a2.49 2.49 0 0 0-2 .6"/>
<path d="M579 152l.4 .6M579 148.2l.8 .8M579.1 145.1a6.7 6.7 0 0 0-1.4 3.5l1.5-1.4 .5-.1M579.1 143.3a.91 .91 0 0 0-.5 1 .91 .91 0 0 0 .9 .7M579.1 143.3l.6 .1a.62 .62 0 0 1 .7 0 .62 .62 0 0 1 .2 .7l.2 1.2a8.1 8.1 0 0 1-.3 3.7l.3 .7-1.9 .1a.45 .45 0 0 1-.6-.3 .45 .45 0 0 1 .3-.6l.6-1.7-1.5 1.4a5.9 5.9 0 0 1 1.5-3.5l.3-.1a.93 .93 0 0 1-.9-.7 .93 .93 0 0 1 .5-1zM579.2 147.2l-.5 1.6a1.3 1.3 0 0 0-.2 1.4l-.2 .1a.45 .45 0 0 1-.7 0 .45 .45 0 0 1 .2-.7l.3-1.4M579.3 151.8l.4 .6M579.3 145.2l-.3 1M579.4 148.6l.2 .8 .5 .4M579.4 140.1l-.4 .6M579.5 151.6l.5 .6M579.7 143.7l-.3 .3"/>
<path d="M579.7 140.3l-.4 .6M579.8 151.4l.4 .5M580 151.2l.5 .5M580 140.6l-.4 .5M580.2 151l.5 .4M580.3 140.8l-.5 .5M580.4 150.7l.6 .4M580.5 145.3l.1 3.3M580.5 141.1l-.5 .4M580.5 144.2a9.5 9.5 0 0 1 0 5l.3 .5h-2.4M580.6 150.4l.6 .4M580.8 141.3l-.6 .5"/>
<path d="M580.8 150.2l.6 .3M581 149.9l.6 .4M581 141.6l-.5 .4M581.1 149.6l.6 .3M581.2 141.9l-.6 .4M581.3 149.3l.6 .3M581.4 142.2l-.6 .3M581.4 149l.6 .3M581.5 148.7l.7 .3M581.6 142.5l-.6 .3M581.6 148.4l.7 .2M581.7 148.1l.7 .2"/>
<path d="M581.8 142.8l-.6 .3M581.8 147.8l.7 .1M581.9 147.5l.6 .1M581.9 147.2h.7M581.9 143.1l-.6 .3M581.9 146.8l.7 .1M581.9 146.6h.7M582.1 143.4l-.7 .3M582.2 143.8l-.7 .2M582.3 144.1l-.6 .2M582.4 144.5l-.7 .1M582.5 144.8l-.7 .1"/>
<path d="M582.5 145.2l-.6 .1M582.6 145.5l-.7 .1M582.6 145.9h-.7M582.6 146.2h-.7"/>
</g>
<!-- layer: G-ANNO-TTLB -->
<g fill="#fff" stroke="#fff" stroke-width=".27">
<path d="M556.5 151.6l30.8 4.4-5.8-4.4zM556.5 151.6l30.8 4.4h-30.8z"/>
<path d="M581.5 137.1h5.8l-5.8 14.5zM587.3 137.1l-5.8 14.5 5.8 4.4z"/>
</g>
<path d="M556.5 151.6h25v-14.5h5.8v18.9h-30.8z" fill="none" stroke="#fff" stroke-width=".27"/>
<g fill="#000" stroke="#000" stroke-width=".27">
<path d="M25 10.1l.5 400v-399.5zM25 10.1l.5 400-.5 .5zM25.5 410.1l-.5 .5 556-.5zM25 410.6l556-.5 .5 .5zM581 10.6v399.5l.5 .5zM581 10.6l.5-.5v400.5zM25.5 10.6h555.5l.5-.5zM25 10.1h556.5l-556 .5z"/>
<path d="M81.2 7.8l.2 2.5v-2.5zM81.2 7.8l.2 2.5h-.2z"/>
<path d="M131.2 7.8l.2 2.5v-2.5zM131.2 7.8l.2 2.5h-.2z"/>
<path d="M181.2 7.8l.2 2.5v-2.5zM181.2 7.8l.2 2.5h-.2z"/>
<path d="M231.2 7.8l.2 2.5v-2.5zM231.2 7.8l.2 2.5h-.2z"/>
<path d="M281.2 7.8l.2 2.5v-2.5zM281.2 7.8l.2 2.5h-.2z"/>
<path d="M331.2 7.8l.2 2.5v-2.5zM331.2 7.8l.2 2.5h-.2z"/>
<path d="M381.2 7.8l.2 2.5v-2.5zM381.2 7.8l.2 2.5h-.2z"/>
<path d="M431.2 7.8l.2 2.5v-2.5zM431.2 7.8l.2 2.5h-.2z"/>
<path d="M481.2 7.8l.2 2.5v-2.5zM481.2 7.8l.2 2.5h-.2z"/>
<path d="M531.2 7.8l.2 2.5v-2.5zM531.2 7.8l.2 2.5h-.2z"/>
<path d="M581.2 7.8l.2 2.5v-2.5zM581.2 7.8l.2 2.5h-.2z"/>
<path d="M22.8 84.4h2.5v-.1zM22.8 84.3h2.5l-2.5 .1z"/>
<path d="M581.3 84.4h2.5v-.1zM581.3 84.3h2.5l-2.5 .1z"/>
<path d="M22.8 134.4h2.5v-.2zM22.8 134.2h2.5l-2.5 .2z"/>
<path d="M581.3 134.4h2.5v-.2zM581.3 134.2h2.5l-2.5 .2z"/>
<path d="M531.5 151.7h50v-.1zM531.5 151.6h50l-50 .1z"/>
<path d="M22.8 184.4h2.5v-.1zM22.8 184.3h2.5l-2.5 .1z"/>
<path d="M581.3 184.4h2.5v-.1zM581.3 184.3h2.5l-2.5 .1z"/>
<path d="M531.5 218.4h50v-.2zM531.5 218.2h50l-50 .2z"/>
<path d="M531.5 201.7h50v-.2zM531.5 201.5h50l-50 .2z"/>
<path d="M22.8 234.4h2.5v-.1zM22.8 234.3h2.5l-2.5 .1z"/>
<path d="M531.5 234.9v.2l50-.2zM531.5 235.1l50-.2v.2z"/>
<path d="M531.5 235.1h50v-.2zM531.5 234.9h50l-50 .2z"/>
<path d="M581.3 234.4h2.5v-.1zM581.3 234.3h2.5l-2.5 .1z"/>
<path d="M531.5 251.6v.1l50-.1zM531.5 251.7l50-.1v.1z"/>
<path d="M531.5 251.6v.1l50-.1zM531.5 251.7l50-.1v.1z"/>
<path d="M531.5 251.6v.1l50-.1zM531.5 251.7l50-.1v.1z"/>
<path d="M531.5 251.6v.1l50-.1zM531.5 251.7l50-.1v.1z"/>
<path d="M531.5 268.2v.2l50-.2zM531.5 268.4l50-.2v.2z"/>
<path d="M22.8 284.4h2.5v-.2zM22.8 284.2h2.5l-2.5 .2z"/>
<path d="M531.5 284.9v.2l50-.2zM531.5 285.1l50-.2v.2z"/>
<path d="M531.5 284.9v.2l50-.2zM531.5 285.1l50-.2v.2z"/>
<path d="M581.3 284.4h2.5v-.2zM581.3 284.2h2.5l-2.5 .2z"/>
<path d="M531.5 316.6h50zM531.5 316.7l50-.1z"/>
<path d="M531.5 311.6h50zM531.5 311.7l50-.1z"/>
<path d="M531.5 306.6h50zM531.5 306.7l50-.1z"/>
<path d="M531.5 301.6v.1l50-.1zM531.5 301.7l50-.1v.1z"/>
<path d="M581.3 301.7h2.5v-.1zM581.3 301.6h2.5l-2.5 .1z"/>
<path d="M22.8 334.4h2.5v-.1zM22.8 334.3h2.5l-2.5 .1z"/>
<path d="M531.5 336.6h50zM531.5 336.7l50-.1z"/>
<path d="M531.5 331.6h50zM531.5 331.7l50-.1z"/>
<path d="M531.5 326.6h50zM531.5 326.7l50-.1z"/>
<path d="M531.5 321.6h50zM531.5 321.7l50-.1z"/>
<path d="M581.3 334.4h2.5v-.1zM581.3 334.3h2.5l-2.5 .1z"/>
<path d="M531.5 351.6v.1l50-.1zM531.5 351.7l50-.1v.1z"/>
<path d="M531.5 351.6v.1l50-.1zM531.5 351.7l50-.1v.1z"/>
<path d="M531.5 346.6h50zM531.5 346.7l50-.1z"/>
<path d="M531.5 341.6h50zM531.5 341.7l50-.1z"/>
<path d="M22.8 384.4h2.5v-.2zM22.8 384.2h2.5l-2.5 .2z"/>
<path d="M581.3 384.4h2.5v-.2zM581.3 384.2h2.5l-2.5 .2z"/>
<path d="M81.2 410.4l.2 2.5v-2.5zM81.2 410.4l.2 2.5h-.2z"/>
<path d="M131.2 410.4l.2 2.5v-2.5zM131.2 410.4l.2 2.5h-.2z"/>
<path d="M181.2 410.4l.2 2.5v-2.5zM181.2 410.4l.2 2.5h-.2z"/>
<path d="M231.2 410.4l.2 2.5v-2.5zM231.2 410.4l.2 2.5h-.2z"/>
<path d="M281.2 410.4l.2 2.5v-2.5zM281.2 410.4l.2 2.5h-.2z"/>
<path d="M331.2 410.4l.2 2.5v-2.5zM331.2 410.4l.2 2.5h-.2z"/>
<path d="M381.2 410.4l.2 2.5v-2.5zM381.2 410.4l.2 2.5h-.2z"/>
<path d="M431.2 410.4l.2 2.5v-2.5zM431.2 410.4l.2 2.5h-.2z"/>
<path d="M481.2 410.4l.2 2.5v-2.5zM481.2 410.4l.2 2.5h-.2z"/>
<path d="M531.2 410.4v2.5h.2zM531.2 410.4h.2v2.5z"/>
<path d="M541.2 410.4l.2 2.5v-2.5zM541.2 410.4l.2 2.5h-.2z"/>
<path d="M556.2 410.4l.2 2.5v-2.5zM556.2 410.4l.2 2.5h-.2z"/>
<path d="M581 410.4l.5 2.5v-2.5zM581 410.4l.5 2.5h-.5z"/>
</g>
<!-- layer: A-ANNO-DIMS -->
<g fill="none" stroke="#000" stroke-width=".27">
<path d="M210.8 57.5v16.4M379.8 59.6h13.4M381.6 57.8v21.1M399.1 59.6h13.4M410.7 57.8v19.2M163.7 62.1h18.4M165.5 60.3v38.4M165.5 104.6v38.5M369.8 107.6h16.4M163.7 141.3h16.5M159.9 249.1h9M161.7 247.3v54.1"/>
<path d="M380.2 264.5h28.4M406.8 262.7v12.8M359 280.7v16.4M387.7 292.5h20.9M406.8 281.4v17.2M161.7 308.8v54.1M389.4 310.7h19.2M406.8 304.6v7.9M159.9 361.1h9"/>
</g>
<g fill="#fff" stroke="#fff" stroke-width=".27">
<path d="M394.1 56.9v5.4l4.1-5.4zM398.2 56.9v5.4h-4.1z"/>
<path d="M404.1 276.4v4.1h5.5zM404.1 276.4h5.5v4.1z"/>
<path d="M159 302.3v5.6h5.4zM159 302.3h5.4v5.6z"/>
<path d="M162.8 99.6v4.1h5.4zM162.8 99.6h5.4v4.1z"/>
<path d="M208 74.8v7.4h5.7zM208 74.8h5.7v7.4z"/>
<path d="M361.6 104.8v5.7l7.3-5.7zM361.6 110.5l7.3-5.7v5.7z"/>
<path d="M356.1 272.4v7.4h5.7zM356.1 272.4h5.7v7.4z"/>
<path d="M404.1 299.5v4.2h5.4zM404.1 299.5h5.4v4.2z"/>
</g>
<!-- layer: A-ANNO-SYMB -->
<g fill="none" stroke="#000" stroke-width=".27">
<path d="M179 30.4h8.3M183.2 34.5v3.9M386.7 46.6h8.3M390.9 50.8v3.9M179.1 213.7h8.4M183.3 217.9v3.9M366.3 220.6h8.3M370.5 224.8v3.8"/>
<circle cx="183.2" cy="30.4" r="4.2"/>
<circle cx="390.9" cy="46.6" r="4.2"/>
<circle cx="183.3" cy="213.7" r="4.2"/>
<circle cx="370.4" cy="220.6" r="4.2"/>
</g>
<text font-size="13.4" x="540.7" y="381.4">A708</text>
<g font-size="5">
<text x="394.7" y="61.4">3</text>
<text x="212.5" y="81.5" transform="rotate(-90 212.5 81.5)">Ø1</text>
<text x="167.3" y="103.1" transform="rotate(-90 167.3 103.1)">8</text>
<text x="362.3" y="109.3">Ø1</text>
<text x="540.2" y="176.4">VILLA VERDE</text>
<text x="546.2" y="182.4">CAMERA</text>
<text x="360.7" y="279.1" transform="rotate(-90 360.7 279.1)">Ø1</text>
<text x="408.6" y="279.9" transform="rotate(-90 408.6 279.9)">3</text>
<text x="408.6" y="302.9" transform="rotate(-90 408.6 302.9)">2</text>
<text x="163.5" y="307.5" transform="rotate(-90 163.5 307.5)">11</text>
</g>
<g font-size="3.2">
<text x="182.3" y="29.6">1</text>
<text x="179.4" y="33.4">A707</text>
<text x="390" y="45.9">2</text>
<text x="387.1" y="49.6">A707</text>
<text x="182.4" y="213">3</text>
<text x="179.5" y="216.7">A707</text>
<text x="369.6" y="219.9">4</text>
<text x="366.7" y="223.6">A707</text>
</g>
<g font-size="2.5">
<text x="50.9" y="9.2">1</text>
<text x="105.6" y="9.2">2</text>
<text x="155.6" y="9.2">3</text>
<text x="205.6" y="9.2">4</text>
<text x="255.6" y="9.2">5</text>
<text x="305.6" y="9.2">6</text>
<text x="355.6" y="9.2">7</text>
<text x="405.6" y="9.2">8</text>
<text x="455.6" y="9.2">9</text>
<text x="504.9" y="9.2">10</text>
<text x="555" y="9.2">11</text>
<text x="22.5" y="45.3">A</text>
<text x="582.4" y="45.3">A</text>
<text x="22.5" y="110.2">B</text>
<text x="582.4" y="110.2">B</text>
<text x="532.4" y="144.6">POLITECNICO DI MILANO</text>
<text x="532.5" y="147.6">SCUOLA DEL DESIGN</text>
<text x="532.5" y="150.6">C.L. DESIGN DEGLI INTERNI</text>
<text x="532.5" y="154.4">PROGETTO:</text>
<text x="22.5" y="160.2">C</text>
<text x="582.3" y="160.2">C</text>
<text x="532.5" y="204.4">CORSO:</text>
<text x="542.9" y="206.3">STRUMENTI E METODI</text>
<text x="546.8" y="209.3">DEL PROGETTO</text>
<text x="22.5" y="210.2">D</text>
<text x="582.3" y="210.2">D</text>
<text x="532.5" y="221.1">DOCENTE:</text>
<text x="545.2" y="227.5">MARCO FERRARA</text>
<text x="532.5" y="237.8">STUDENTI:</text>
<text x="547.3" y="241.2">VALERIA ROSSI</text>
<text x="532.5" y="254.4">OGGETTO:</text>
<text x="22.5" y="260.2">E</text>
<text x="542.5" y="260.6">CASSETTIERA NORDLI</text>
<text x="582.4" y="260.2">E</text>
<text x="532.5" y="271.1">NOTE:</text>
<text x="556" y="277.5">-</text>
<text x="532.5" y="287.8">NOME FILE:</text>
<text x="541.5" y="294">NORDLI_690-211-75.dwg</text>
<text x="532.4" y="305">VERS</text>
<text x="572.5" y="305">DATA</text>
<text x="22.6" y="310.2">F</text>
<text x="582.5" y="310.2">F</text>
<text x="532.5" y="350">A</text>
<text x="566.2" y="350">2017.07.18</text>
<text x="532.5" y="354.6">TAVOLA NO.:</text>
<text x="567.3" y="354.6">08 DI</text>
<text x="575.9" y="354.6">12</text>
<text x="22.4" y="360.2">G</text>
<text x="582.3" y="360.2">G</text>
<text x="532.4" y="400">REV:</text>
<text x="532.5" y="397.1">DATA:</text>
<text x="542.5" y="400">A</text>
<text x="542.5" y="397">2017/07/04</text>
<text x="557.5" y="397">SCALA:</text>
<text x="557.5" y="400">FORMATO:</text>
<text x="573.5" y="397">1:1</text>
<text x="574" y="400">A2</text>
<text x="19.8" y="410.6" transform="rotate(-90 19.8 410.6)">DIRECTORY:/USERS/VALERIA/VV-D_4_CAMERA/NORDLI_690-211-75.DWG| PLOTTED ON: 7/16/2017 10:19:52 PM | BY USER: VALERIA ROSSI</text>
<text x="22.5" y="410.2">H</text>
<text x="49.1" y="413.8">1</text>
<text x="105.6" y="413.8">2</text>
<text x="155.6" y="413.8">3</text>
<text x="205.6" y="413.8">4</text>
<text x="255.6" y="413.8">5</text>
<text x="305.6" y="413.8">6</text>
<text x="355.6" y="413.8">7</text>
<text x="405.6" y="413.8">8</text>
<text x="455.6" y="413.8">9</text>
<text x="504.9" y="413.8">10</text>
<text x="531.8" y="412.9">0</text>
<text x="541.8" y="412.9">10mm</text>
<text x="556.8" y="412.9">25mm</text>
<text x="573.8" y="412.9">50mm</text>
<text x="582.3" y="410.2">H</text>
</g>
</svg>
